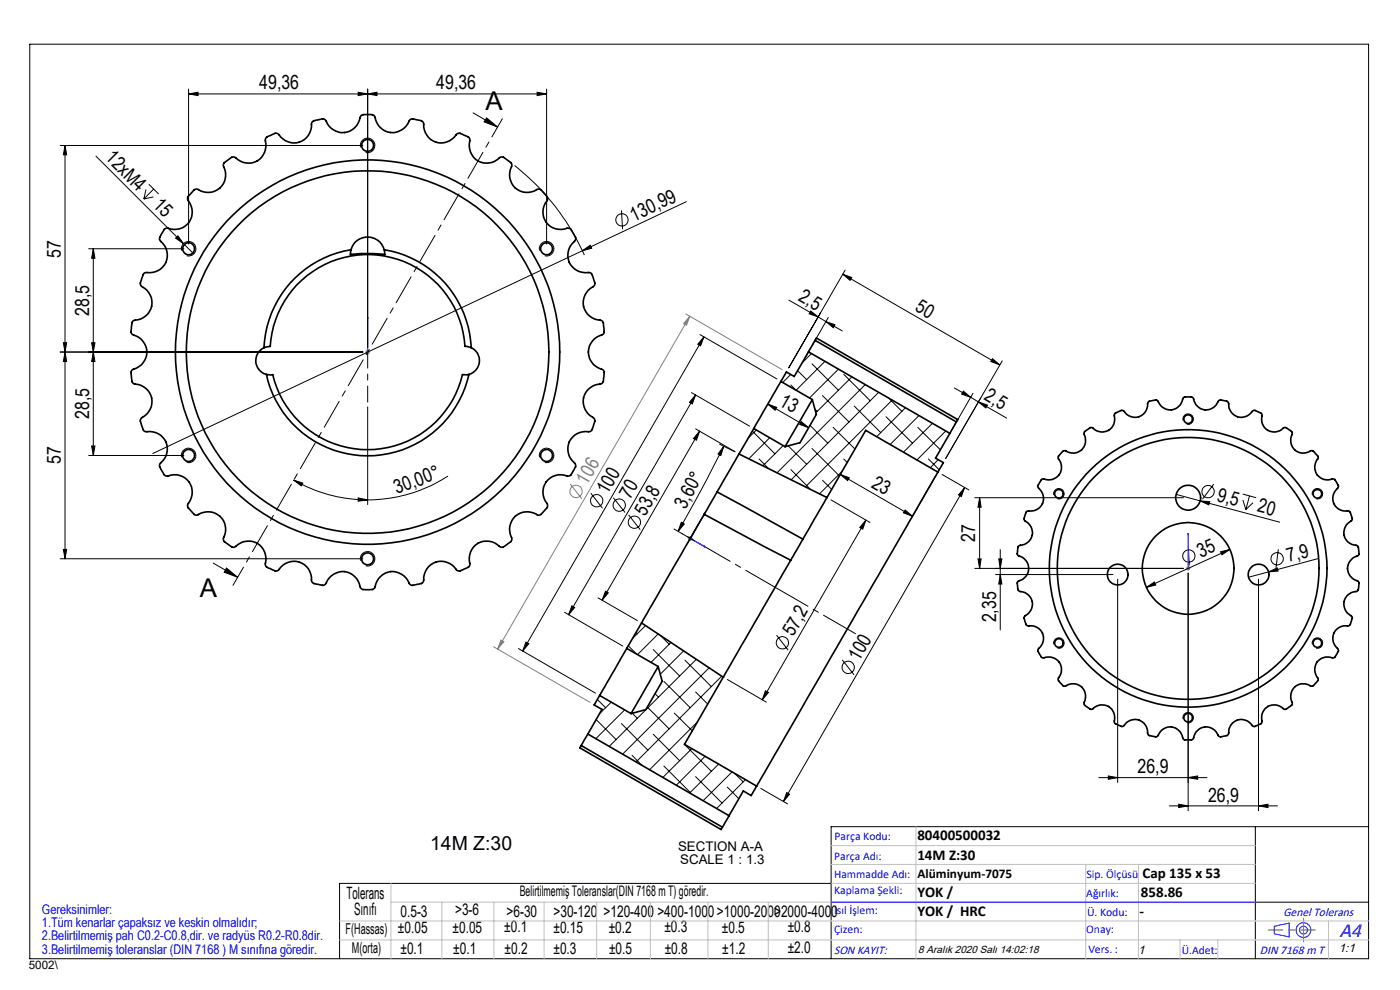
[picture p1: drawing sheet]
<svg xmlns="http://www.w3.org/2000/svg" width="297mm" height="210mm" viewBox="0 0 297 210" stroke-linecap="round" stroke-linejoin="round" font-family="sans-serif">
<g fill="none" stroke="#000" stroke-width=".21">
<path d="M6.3 9.4h284v194h-284zM40 19.9l2-.3v.7zM40 18.9v32.9M40 19.9h76M76 19.6l2 .3-2 .4zM78 19.9l2-.3v.7zM78 18.9v54.8M113.9 19.6l2.1 .3-2.1 .4zM116 18.9v32.9M12.8 30.9h64.2M13.8 30.9v87.6M13.8 30.9l.3 1.9h-.7z"/>
<path d="M20.4 33.1l18.5 18.6M31.6 39.1l2.1 2.1M76.5 31.2a1.55 1.55 0 0 1 1.3-1.9 1.55 1.55 0 0 1 1.7 1.7 1.55 1.55 0 0 1-1.9 1.3M100.4 23.9l5.2 3M103.2 25l2.4 1.9-2.9-1zM109.1 35.1a50.1 50.1 0 0 1 14.9 19M18.8 52.8h20.2M19.8 52.8v43.8M19.8 52.8l.3 2h-.7zM31 40.2l-.5 2M32.6 41.8l-2.1 .4M32.6 40.1l-2.1 2.1"/>
<path d="M37.3 50.5l.4-.5 1.2 1.7zM38.5 53.2a1.54 1.54 0 0 1 1.4-2 1.54 1.54 0 0 1 1.6 1.7 1.54 1.54 0 0 1-1.9 1.3M38.9 51.7l2.2 2.2M114.5 53.2a1.54 1.54 0 0 1 1.3-2 1.54 1.54 0 0 1 1.7 1.7 1.54 1.54 0 0 1-1.9 1.3M123.5 53.2l1.7-1.2 .3 .7zM131.8 44.6l.3 4M145.6 42.8l-113.2 53.4M178.8 58.2l33.3 19.2M178.8 58.2l1.9 .7-.4 .6zM179.3 57.3l-12 20.7M12.8 74.7h64.2M13.4 72.7h.7l-.3 2z"/>
<path d="M13.8 74.7l.3 2h-.7zM19.4 72.7h.7l-.3 2zM19.8 74.7l.3 2h-.7zM148.5 71l16.3 9.4M149.3 71.5l-.7 1.9-.6-.4zM149.3 71.5l-38.4 66.6M167.4 63.7l6.2 3.5M172 66l1.6 1.2-1.9-.6zM173.6 67.2l1.6 1M175.2 68.2l3.5 2M175.2 68.2l1.9 .7-.3 .6zM175.7 67.3l-5 8.8"/>
<path d="M210.5 76.1l1.6 1.3-1.9-.7zM212.6 76.5l-12 20.8M18.8 96.6h20.2M19.4 94.6h.7l-.3 2zM38.5 97a1.54 1.54 0 0 1 1.4-1.9 1.54 1.54 0 0 1 1.6 1.6 1.54 1.54 0 0 1-1.9 1.4M78 86.3v20.7M114.5 97a1.54 1.54 0 0 1 1.3-1.9 1.54 1.54 0 0 1 1.7 1.6 1.54 1.54 0 0 1-1.9 1.4M146.7 83.3l12.3 7.1M147.6 83.8l-.7 1.9-.6-.4zM147.6 83.8l-27 46.6M147.6 91l8.3 4.8M148.4 91.5l-.7 1.9-.6-.4z"/>
<path d="M148.4 91.5l-20.7 35.8M152.6 94.2l3.3 1.6M153.5 94.7l-.6 1.9-.6-.3zM153.5 94.7a315.1 315.1 0 0 1-9.6 18M162.9 85.7l8.7 5M162.9 85.7l1.9 .7-.4 .6zM170 89.4l1.6 1.3-1.9-.7zM202.5 82.3l3.4 2M204.4 83l1.5 1.3-1.9-.7zM205.9 84.3l1.7 1M206.4 83.4l-4.4 7.7M207.6 85.3l5.9 3.4"/>
<path d="M207.6 85.3l1.9 .6-.4 .6zM251 89.2a1.12 1.12 0 0 1 .9-1.4 1.12 1.12 0 0 1 1.3 1.2 1.12 1.12 0 0 1-1.4 1M12.8 118.5h64.2M13.4 116.5h.7l-.3 2zM45.2 119.4l5.2 3M62.3 101.8l1.9 .7-.3 .6zM62.3 101.8a31.3 31.3 0 0 0 15.7 4.2M76 105.6l2 .4-2 .3zM76.5 118.9a1.54 1.54 0 0 1 1.3-1.9 1.54 1.54 0 0 1 1.7 1.6 1.54 1.54 0 0 1-1.9 1.4M95 101a31.7 31.7 0 0 1-17 5M125.3 104.6l2.5 3.2M130.1 105.6l2.5 3.1"/>
<path d="M133.3 109.2l2.5 3.2M143 112.2l4.2 2.5M144.5 110.8l.7 .4-1.3 1.5zM176.3 106l8.3 4.8M178.3 100.6l15.3 8.9M178.3 100.6l1.9 .7-.4 .6zM183.7 110.3l-.7 1.9-.6-.3zM183.7 110.3l-22 38.1M192 108.2l1.6 1.3-1.9-.7zM198.5 101l-5.4 9.4M199.8 100.6l5.7 3.3M204.6 103.4l-.7 1.9-.6-.3z"/>
<path d="M204.6 103.4l-38.4 66.6M206.8 105.6h44.3M207.5 118.6h.6l-.3 2zM207.8 105.6l.3 2h-.6zM207.8 105.6v15M211.9 118.6h.6l-.3 2zM212.2 116.6v17M223.6 105a1.12 1.12 0 0 1 1-1.4 1.12 1.12 0 0 1 1.2 1.3 1.12 1.12 0 0 1-1.5 .9M249.5 104.9l5.1 1.3M252.1 115.9l.2 4M254.6 106.2l2 .2-.2 .7zM254.6 106.2l16.9 4.6"/>
<path d="M257.5 102.7l-2.4 3.2M258.9 117l2-.5-1.7 1.2zM260.9 116.5l-17.7 8.1M263.6 104.8l2.9 .8M263.7 106.1l.6 2M265.1 105.2l-.8 2.9M265.8 106.6l-1.5 1.5M271.2 116.5l-.5 4M278.4 105a1.12 1.12 0 0 1 1-1.4 1.12 1.12 0 0 1 1.2 1.3 1.12 1.12 0 0 1-1.4 .9M279.6 118.5l-10.5 2.8M48 120.5l2.4 1.9-2.8-1zM110 137.6l16.3 9.4"/>
<path d="M111.6 136.2l.6 .4-1.3 1.5zM119.8 129.9l12.3 7.1M121.3 128.5l.6 .4-1.3 1.5zM126.9 126.8l8.3 4.8M128.4 125.4l.6 .4-1.3 1.5zM164.7 134.8l2.5 3.1M178.7 140l2.5 3.1M206.8 120.6h44.3M211.2 121.9h24.9M212.2 121.9l.3 2h-.6zM223.6 136.7a1.11 1.11 0 0 1 .9-1.4 1.11 1.11 0 0 1 1.2 1.2 1.11 1.11 0 0 1-1.4 1M237.1 122.9v43.1"/>
<path d="M243.2 124.6l1.7-1.1 .3 .6zM252.1 121.6v50.4M267 122.9v49.1M269.1 121.3l1.9-.8 .1 .6zM269.1 121.3l-4.2 1.1M278.4 136.7a1.11 1.11 0 0 1 1-1.4 1.11 1.11 0 0 1 1.2 1.2 1.11 1.11 0 0 1-1.4 1M154.3 144.1l8.3 4.8M162.4 146.5l.6 .4-1.3 1.5zM251 152.5a1.12 1.12 0 0 1 .9-1.4 1.12 1.12 0 0 1 1.3 1.2 1.12 1.12 0 0 1-1.4 1M161.4 167.2l5.7 3.3M166.9 168.1l.6 .4-1.3 1.5zM233.1 165h22.9"/>
<path d="M235.1 164.6l2 .4-2 .3zM248.1 170.9h22.9M250 170.6l2.1 .3-2.1 .4zM252.1 165l2-.4v.7zM266.3 175.4v28M267 170.9l2-.3v.7zM290.3 175.4h-114v28M176.3 187.4h-104.3v16M266.3 191.4h24"/>
<circle cx="131.9" cy="46.6" r="1.31"/>
<circle cx="126.6" cy="106.2" r="1.31"/>
<circle cx="131.4" cy="107.1" r="1.3"/>
<circle cx="134.6" cy="110.8" r="1.31"/>
<circle cx="252.2" cy="117.9" r="1.3"/>
<circle cx="256.3" cy="104.3" r="1.32"/>
<circle cx="270.9" cy="118.5" r="1.3"/>
<circle cx="166" cy="136.3" r="1.3"/>
<circle cx="179.9" cy="141.6" r="1.3"/>
</g>
<g fill="none" stroke="#808080" stroke-width=".21">
<path d="M77.5 74.7h1M77.6 74.3l.8 .7M78 74.2v1M78.4 74.3l-.8 .7M145.5 66.6l20.4 11.8M146.3 67.1l-.7 1.9-.6-.4zM146.3 67.1l-40.7 70.6M121 102.6l2.4 3.2M145.9 114.2h1M146.1 113.9l.7 .7M146.4 113.7v1M146.8 113.9l-.7 .7"/>
<path d="M104.7 137.2l20.5 11.8M106.3 135.8l.6 .3-1.3 1.6zM251.6 120.6h1M251.7 120.2l.7 .7M252.1 120.1v1M252.4 120.2l-.7 .7"/>
<circle cx="122.2" cy="104.2" r="1.3"/>
</g>
<g fill="none" stroke="#00f" stroke-width=".21">
<path d="M78 74.6v.2zM78 67.3v.4v-.4M78 74.7h.1M78 67.3v7.4M149.4 115.8l.2 .3-.3-.2zM149.6 108.6l-3.2 5.6 3.2 1.9M149.6 108.6v.4l-.2-.1zM252.1 113.2v.3v-.3M252.1 113.2v7.4M252.1 120.5v.2zM252.1 120.6h.1M176.3 191.4h90"/>
<path d="M270.3 196.5l3.2-.7v2.9l-3.2-.6z"/>
<circle cx="276.5" cy="197.3" r="1.57"/>
<circle cx="276.5" cy="197.3" r=".83"/>
</g>
<path d="M181.5 134.4l-33.4-19.2" fill="none" stroke="#000" stroke-width=".21" stroke-dasharray="15.2 1.3 1.3 1.3" stroke-dashoffset="7.4"/>
<path d="M144.7 113.2l3.4 2" fill="none" stroke="#000" stroke-width=".21" stroke-dasharray="15.2 1.3 1.3 1.3" stroke-dashoffset="15.2"/>
<path d="M49.4 124.2l57.2-99" fill="none" stroke="#000" stroke-width=".21" stroke-dasharray="6.3 1.3 1.3 1.3" stroke-dashoffset="1.9"/>
<path d="M78 74.7v10.6" fill="none" stroke="#000" stroke-width=".21" stroke-dasharray="15.2 1.3 1.3 1.3" stroke-dashoffset="11.8"/>
<path d="M279 197.3h-9.9" fill="none" stroke="#f00" stroke-width=".21" stroke-dasharray="15.2 1.3 1.3 1.3" stroke-dashoffset="12.2"/>
<path d="M276.5 197.3v2.5M276.5 197.3v-2.5" fill="none" stroke="#808080" stroke-width=".21" stroke-dasharray="15.2 1.3 1.3 1.3"/>
<g fill="none" stroke="#c0c0c0" stroke-width=".21">
<path d="M176.3 179.4h90M194.3 175.4v28M72 199.4h218.3M72 195.4h218.3M82.9 187.4v16M82.9 191.4h183.4M93.7 191.4v12M104.8 191.4v12M115.4 191.4v12M126.6 191.4v12M138 191.4v12M150.2 191.4v12"/>
<path d="M163 191.4v12M176.3 183.4h90M176.3 187.4h90M230.3 183.4v20M241.5 183.4v20M250.3 199.4v4M258.3 199.4v4M281.8 195.4v8"/>
</g>
<g fill="#000">
<path d="M62.3 101.8l1.9 .7-.3 .6zM76 105.6l2 .4-2 .3z"/>
<path d="M48 120.5l2.4 1.9-2.8-1zM103.2 25l2.4 1.9-2.9-1z"/>
</g>
<g fill="#00f">
<path d="M78 74.6v.2zM78 67.3v.4z"/>
<path d="M252.1 120.5v.2zM252.1 113.2v.3z"/>
<path d="M149.4 115.8l.2 .3-.3-.2zM149.6 108.6v.4l-.2-.1zM149.4 115.8l.2 .3-.3-.2zM149.6 108.6v.4l-.2-.1z"/>
</g>
<g fill="#000">
<path d="M37.3 50.5l.4-.5 1.2 1.7zM123.5 53.2l1.7-1.2 .3 .7zM254.6 106.2l2 .2-.2 .7zM269.1 121.3l1.9-.8 .1 .6z"/>
<path d="M76 19.6l2 .3-2 .4zM40 19.9l2-.3v.7zM252.1 165l2-.4v.7zM235.1 164.6l2 .4-2 .3z"/>
<path d="M78 19.9l2-.3v.7zM113.9 19.6l2.1 .3-2.1 .4zM250 170.6l2.1 .3-2.1 .4zM267 170.9l2-.3v.7z"/>
<path d="M13.8 30.9l.3 1.9h-.7zM13.4 72.7h.7l-.3 2zM19.8 74.7l.3 2h-.7zM19.4 94.6h.7l-.3 2zM211.9 118.6h.6l-.3 2zM212.2 121.9l.3 2h-.6z"/>
<path d="M13.8 74.7l.3 2h-.7zM13.4 116.5h.7l-.3 2z"/>
<path d="M19.4 72.7h.7l-.3 2zM19.8 52.8l.3 2h-.7z"/>
<path d="M172 66l1.6 1.2-1.9-.6zM175.2 68.2l1.9 .7-.3 .6zM178.8 58.2l1.9 .7-.4 .6zM210.5 76.1l1.6 1.3-1.9-.7z"/>
<path d="M207.6 85.3l1.9 .6-.4 .6zM204.4 83l1.5 1.3-1.9-.7zM170 89.4l1.6 1.3-1.9-.7zM162.9 85.7l1.9 .7-.4 .6z"/>
<path d="M144.5 110.8l.7 .4-1.3 1.5zM153.5 94.7l-.6 1.9-.6-.3z"/>
<path d="M183.7 110.3l-.7 1.9-.6-.3zM162.4 146.5l.6 .4-1.3 1.5zM148.4 91.5l-.7 1.9-.6-.4zM128.4 125.4l.6 .4-1.3 1.5z"/>
<path d="M192 108.2l1.6 1.3-1.9-.7zM178.3 100.6l1.9 .7-.4 .6z"/>
<path d="M204.6 103.4l-.7 1.9-.6-.3zM166.9 168.1l.6 .4-1.3 1.5zM147.6 83.8l-.7 1.9-.6-.4zM121.3 128.5l.6 .4-1.3 1.5z"/>
<path d="M111.6 136.2l.6 .4-1.3 1.5zM149.3 71.5l-.7 1.9-.6-.4z"/>
<path d="M207.5 118.6h.6l-.3 2zM207.8 105.6l.3 2h-.6z"/>
<path d="M243.2 124.6l2-.5-.3-.6zM258.9 117l.3 .7 1.7-1.2z"/>
</g>
<path d="M106.3 135.8l.6 .3-1.3 1.6zM146.3 67.1l-.7 1.9-.6-.4z" fill="#808080"/>
<g fill="none" stroke="#000" stroke-width=".35">
<path d="M41.2 40.3l.7-.2a3.8 3.8 0 0 0 4.7-.2 3.8 3.8 0 0 0 .8-4.7 1.3 1.3 0 0 1 1-1.3 1.22 1.22 0 0 1 1.6-.5 3.8 3.8 0 0 0 4.7 .7 3.8 3.8 0 0 0 1.6-4.5 1.19 1.19 0 0 1 1.2-.9 1.21 1.21 0 0 1 1.6-.3 3.8 3.8 0 0 0 4.5 1.7 3.8 3.8 0 0 0 2.5-4.1 1.31 1.31 0 0 1 1.4-.6 1.34 1.34 0 0 1 1.5 0 3.8 3.8 0 0 0 3.9 2.7 3.8 3.8 0 0 0 3.5-3.1l.1-.3a1.07 1.07 0 0 1 1.3-.4h.4a1.05 1.05 0 0 1 1.4 .7 3.8 3.8 0 0 0 3.5 3.1 3.8 3.8 0 0 0 3.9-2.7 1.25 1.25 0 0 1 1.4 0 1.23 1.23 0 0 1 1.5 .8 3.8 3.8 0 0 0 2.7 4 3.8 3.8 0 0 0 4.4-1.8 3.3 3.3 0 0 1 2.3 .7l.4 .6a3.8 3.8 0 0 0 1.8 4.5 3.8 3.8 0 0 0 4.7-.9 1.33 1.33 0 0 1 1.4 .6 1.21 1.21 0 0 1 .9 1.4 3.8 3.8 0 0 0 .9 4.6 3.8 3.8 0 0 0 4.7 .2 1.06 1.06 0 0 1 1.2 .7l.3 .4a1.06 1.06 0 0 1 .4 1.4 3.8 3.8 0 0 0 0 4.7 3.8 3.8 0 0 0 4.6 1.1 1.44 1.44 0 0 1 1 1.1 1.33 1.33 0 0 1 .5 1.4 4.1 4.1 0 0 0-1 5.3 4.7 4.7 0 0 0 4.2 1.7 4.3 4.3 0 0 1 .8 2.6l-.1 .2a3.8 3.8 0 0 0-2.2 4.3 3.8 3.8 0 0 0 3.8 3 1.09 1.09 0 0 1 .5 1.2v.5a1 1 0 0 1-.5 1.4 3.8 3.8 0 0 0-2.8 3.8 3.8 3.8 0 0 0 3.1 3.6 2.76 2.76 0 0 1 .1 2.2 .85 .85 0 0 1-.7 .8 3.8 3.8 0 0 0-3.5 3.1 3.8 3.8 0 0 0 2.2 4.2 1.38 1.38 0 0 1-.1 1.5l-.1 .4a.87 .87 0 0 1-1 .9 3.8 3.8 0 0 0-4.1 2.3 3.8 3.8 0 0 0 1.4 4.6 1.09 1.09 0 0 1-.4 1.2l-.2 .4a1.03 1.03 0 0 1-1.2 .9 3.8 3.8 0 0 0-4.5 1.3 3.8 3.8 0 0 0 .3 4.7 1.34 1.34 0 0 1-.7 1.4 1.46 1.46 0 0 1-1.2 .9 3.9 3.9 0 0 0-4.9 .2 3.9 3.9 0 0 0-.7 4.8 1.32 1.32 0 0 1-1 1.2l-.4 .2a.87 .87 0 0 1-1.3 .2 3.8 3.8 0 0 0-4.7-.5 3.8 3.8 0 0 0-1.5 4.4 1.2 1.2 0 0 1-1.2 .9 1.27 1.27 0 0 1-1.7 .2 3.8 3.8 0 0 0-4.5-1.6 3.8 3.8 0 0 0-2.5 4.1 1.31 1.31 0 0 1-1.4 .6 1.34 1.34 0 0 1-1.4 0 3.8 3.8 0 0 0-4.1-2.8 3.8 3.8 0 0 0-3.5 3.6 3.4 3.4 0 0 1-2.4 .3l-.5-.4a3.8 3.8 0 0 0-3.4-3.5 3.8 3.8 0 0 0-4 2.7 1.08 1.08 0 0 1-1.4 .1l-.4-.1a1 1 0 0 1-1.2-.9 3.8 3.8 0 0 0-2.8-3.8 3.8 3.8 0 0 0-4.4 1.8 3.1 3.1 0 0 1-2.1-.6 .76 .76 0 0 1-.5-.9 3.8 3.8 0 0 0-1.9-4.3 3.8 3.8 0 0 0-4.7 .9 2.78 2.78 0 0 1-1.9-1.1 .78 .78 0 0 1-.4-1 3.8 3.8 0 0 0-.9-4.6 3.8 3.8 0 0 0-4.8-.1 1.35 1.35 0 0 1-1.2-.9 1.22 1.22 0 0 1-.6-1.5 3.8 3.8 0 0 0 .1-4.8 3.8 3.8 0 0 0-4.7-1.1 1.44 1.44 0 0 1-.9-1.1l-.3-.4a.88 .88 0 0 1 0-1.3 3.8 3.8 0 0 0 1-4.7 3.8 3.8 0 0 0-4.3-2 3.7 3.7 0 0 1-1-2.6l.2-.2a3.8 3.8 0 0 0 2.2-4.4 3.8 3.8 0 0 0-3.9-2.9 1.11 1.11 0 0 1-.4-1.2v-.5a.96 .96 0 0 1 .5-1.4 3.8 3.8 0 0 0 2.8-3.8 3.8 3.8 0 0 0-3.2-3.6 1.08 1.08 0 0 1-.1-1.2v-.5a.99 .99 0 0 1 .8-1.3 3.8 3.8 0 0 0 3.5-3.2 3.8 3.8 0 0 0-2.3-4.1 1.38 1.38 0 0 1 .2-1.5l.1-.4a.83 .83 0 0 1 1-.9 3.8 3.8 0 0 0 4-2.3 3.8 3.8 0 0 0-1.3-4.5 1.87 1.87 0 0 1 .7-1.9 .85 .85 0 0 1 1.1-.7 3.8 3.8 0 0 0 4.5-1.4 3.8 3.8 0 0 0-.4-4.7 1.44 1.44 0 0 1 .7-1.3zM74.5 53a22 22 0 0 0-18.5 20.8M74.5 53l-.2 1 2.3-.2 5 .2-.1-1M74.5 53a3.7 3.7 0 0 1 3.5-2.7 3.7 3.7 0 0 1 3.5 2.7M81.5 53a22 22 0 0 1 18.5 20.8M56 73.8l1.3-.3a20.7 20.7 0 0 1 20.7-19.5 20.7 20.7 0 0 1 20.6 19.5l1.4 .3M56 73.8a3 3 0 0 0-1.7 3 3 3 0 0 0 2.2 2.6M56.5 79.4a22 22 0 0 0 21.5 17.3 22 22 0 0 0 21.5-17.3M56.5 79.4l1.4 .1a20.7 20.7 0 0 0 20.1 15.9 20.7 20.7 0 0 0 20.1-15.9l1.4-.1M100 73.8a3 3 0 0 1 1.7 3 3 3 0 0 1-2.2 2.6M171.5 74.6l-3 5.3-1.7-1-1.1 2M171.5 74.6l30 17.3"/>
<path d="M172.9 72.2l-1.4 2.4M172.9 72.2l.3-.5 30 17.3-.3 .5M172.9 72.2l30 17.3M156.8 96.3l-4.7 8M156.8 96.3l18.6 9.2M159.9 90.9l6.6 3.8M159.9 90.9l-3.1 5.4M165.7 80.9l-5.8 10M165.7 80.9l6.6 3.9M172.3 84.8l-5.8 9.9M172.3 84.8l.9 3.1-3.5 6-3.2 .8M201.5 91.9l-3 5.3 1.6 .9-1.1 2"/>
<path d="M202.9 89.5l-1.4 2.4M225.4 95.8l.5-.2a2.78 2.78 0 0 0 3.5-.1 2.78 2.78 0 0 0 .5-3.6 2.98 2.98 0 0 1 1.7-1.2 2.79 2.79 0 0 0 3.5 .6 2.79 2.79 0 0 0 1.3-3.3 2.42 2.42 0 0 1 1.9-.9 2.8 2.8 0 0 0 3.3 1.3 2.8 2.8 0 0 0 1.9-3 2.43 2.43 0 0 1 1.8-.5h.2a2.87 2.87 0 0 0 4.9 1l.6-1.4 .2-.3h1.6l.3 .2a2.78 2.78 0 0 0 2.5 2.6 2.78 2.78 0 0 0 3-2 2.76 2.76 0 0 1 2 .3v.2a2.78 2.78 0 0 0 2 2.9 2.78 2.78 0 0 0 3.2-1.3 2.56 2.56 0 0 1 1.9 .9 2.77 2.77 0 0 0 1.3 3.3 2.77 2.77 0 0 0 3.5-.6h.1a2.58 2.58 0 0 1 1.5 1.2 2.8 2.8 0 0 0 .6 3.6 2.8 2.8 0 0 0 3.5 .1 2.86 2.86 0 0 1 1.4 1.5 2.79 2.79 0 0 0-.2 3.6 2.79 2.79 0 0 0 3.5 .9 2.45 2.45 0 0 1 1 1.8 2.8 2.8 0 0 0-.9 3.4 2.8 2.8 0 0 0 3.1 1.6l.2 .1a3.2 3.2 0 0 1 .5 1.9 2.77 2.77 0 0 0-1.7 3.1 2.77 2.77 0 0 0 2.8 2.2 2.73 2.73 0 0 1 .3 2.1 2.83 2.83 0 0 0-2.3 2.8 2.83 2.83 0 0 0 2.3 2.8 2.84 2.84 0 0 1-.2 1.9l-.2 .1a2.77 2.77 0 0 0-2.7 2.3 2.77 2.77 0 0 0 1.7 3.1l.1 .4-.2 .6-.2 .7-.4 .2a2.8 2.8 0 0 0-3.1 1.6 2.8 2.8 0 0 0 .9 3.5 2.45 2.45 0 0 1-1 1.8 2.79 2.79 0 0 0-3.5 .8 2.79 2.79 0 0 0 .2 3.6 2.86 2.86 0 0 1-1.4 1.5 2.8 2.8 0 0 0-3.5 .2 2.8 2.8 0 0 0-.6 3.5 2.47 2.47 0 0 1-1.5 1.3l-.2-.1a2.76 2.76 0 0 0-3.5-.5 2.76 2.76 0 0 0-1.2 3.3 2.82 2.82 0 0 1-1.8 .9l-.2-.1a2.78 2.78 0 0 0-3.2-1.2 2.78 2.78 0 0 0-1.9 2.9 2.45 2.45 0 0 1-1.8 .6l-.2-.1a2.87 2.87 0 0 0-4.9-.9l-.7 1.6h-1.7l-.3-.2a2.78 2.78 0 0 0-2.5-2.5 2.78 2.78 0 0 0-2.9 2 2.76 2.76 0 0 1-2-.4l-.1-.2a2.77 2.77 0 0 0-2-2.9 2.77 2.77 0 0 0-3.2 1.3l-.1 .1a2.88 2.88 0 0 1-1.8-.9 2.79 2.79 0 0 0-1.3-3.4 2.79 2.79 0 0 0-3.5 .7h-.1a3.1 3.1 0 0 1-1.6-1.3 2.78 2.78 0 0 0-.5-3.5 2.78 2.78 0 0 0-3.5-.2 2.55 2.55 0 0 1-1.4-1.5 2.81 2.81 0 0 0 .2-3.6 2.81 2.81 0 0 0-3.5-.8 2.96 2.96 0 0 1-1-1.8 2.79 2.79 0 0 0 1-3.5 2.79 2.79 0 0 0-3.2-1.6 2.52 2.52 0 0 1-.7-1.9 2.8 2.8 0 0 0 1.7-3.2 2.8 2.8 0 0 0-2.8-2.2l-.3-.3-.1-1.4 .2-.4a2.82 2.82 0 0 0 2.2-2.8 2.82 2.82 0 0 0-2.3-2.7 2.65 2.65 0 0 1 .3-2.1 2.77 2.77 0 0 0 2.8-2.2 2.77 2.77 0 0 0-1.7-3.1 2.55 2.55 0 0 1 .7-2 2.79 2.79 0 0 0 3.2-1.6 2.79 2.79 0 0 0-1-3.4 2.64 2.64 0 0 1 1.1-1.8 2.79 2.79 0 0 0 3.4-.9 2.79 2.79 0 0 0-.2-3.6l.1-.4zM149.4 109.1l18.3 9.7M149.4 109.1l-13.3 23M152.1 104.3l18.2 10.1M152.1 104.3l-2.7 4.8M167.7 118.8l-14.3 24.8M170.3 114.4l-2.6 4.4M175.4 105.5l-5.1 8.9M199 100.1l-38.5 66.6M199 100.1l-15.3-8.8-8.3 14.2M133 137.5l-5.8 10"/>
<path d="M133 137.5l6.6 3.9M136.1 132.1l17.3 11.5M136.1 132.1l-3.1 5.4M123.3 158.1l-.3 .5 30 17.4 .2-.5M123.3 158.1l29.9 17.4M124.7 155.7l-1.4 2.4M124.7 155.7l30 17.3M127.2 147.5l-1.2 2 1.7 1-3 5.2M127.2 147.5l6.7 3.9M139.6 141.4l-5.7 10M139.6 141.4l.9 3.1-3.5 6-3.1 .9M153.4 143.6l-8.2 14.3 15.3 8.8"/>
<path d="M154.7 173l-1.5 2.5M160.5 166.7l-1.2 2.1-1.6-1-3 5.2"/>
<circle cx="78" cy="30.9" r="1.27"/>
<circle cx="40" cy="52.8" r="1.27"/>
<circle cx="116" cy="52.8" r="1.27"/>
<circle cx="78" cy="74.7" r="38.5"/>
<circle cx="78" cy="74.7" r="40.8"/>
<circle cx="40" cy="96.6" r="1.27"/>
<circle cx="116" cy="96.6" r="1.27"/>
<circle cx="252.1" cy="88.9" r=".92"/>
<circle cx="78" cy="118.6" r="1.27"/>
<circle cx="224.7" cy="104.7" r=".92"/>
<circle cx="252.1" cy="105.6" r="2.65"/>
<circle cx="279.5" cy="104.8" r=".91"/>
<circle cx="224.6" cy="136.4" r=".92"/>
<circle cx="237.1" cy="121.9" r="2.2"/>
<circle cx="252.1" cy="120.6" r="27.8"/>
<circle cx="252.1" cy="120.6" r="9.7"/>
<circle cx="252.1" cy="120.6" r="29.4"/>
<circle cx="267" cy="121.9" r="2.2"/>
<circle cx="279.5" cy="136.4" r=".92"/>
<circle cx="252.1" cy="152.2" r=".92"/>
</g>
<g fill="none" stroke="#000" stroke-width=".21">
<path d="M167.7 79.4l-1.6 1.7M169.2 78.6l1.9 1.9M172.2 75l-2.1 2.1M172.3 77.2l5.6 5.6M175 76.7l-6.1 6.1M177.9 78.3l-6.2 6.1M179 79.4l5.6 5.6M180.7 79.9l-7.6 7.7M159.6 91.4l4.8 4.9M160.4 91.2l-1.7 1.7M161 97.4l2.1 2M163.3 92.8l-4.4 4.5"/>
<path d="M166.2 94.5l-4.3 4.3M167.2 94.6l3.9 3.9M167.8 99.6l4.2 4.2M167.8 81.7l1 1.1M171.8 90.2l3.8 3.8M172.3 95.1l5.6 5.6M172.9 86.8l.5 .5M174.5 83.9l5.6 5.6M176.7 90.7l4.7 4.5M178.6 100l-4.8 4.8M179 97.4l.7 .7M181.2 86.1l5.6 5.6"/>
<path d="M183.6 81.6l-18.7 18.7M186.4 83.2l-18.5 18.6M188 88.4l5.6 5.6M188.5 84.4l2.8 2.9M189.3 84.9l-18.4 18.4M192.1 86.5l-6.1 6.1M194.7 90.7l4.8 4.7M194.9 88.2l-6.1 6.1M197 97.4l2.2 2.3M197.8 89.8l-6.1 6.1M199 97.5l-1.6 1.7M200.6 91.4l-6.1 6.2"/>
<path d="M174.5 101.9l1.9 1.9M133.3 137l1.7 1.7M134.9 134.2l.3 .2M136.9 132.7l-2.7 2.8M138.6 137.8l5.6 5.6M139.6 134.5l-4.3 4.3M140.1 134.8l1.9 1.9M142.3 136.3l-4.2 4.2M145 138.1l-4.9 4.9M147.7 139.9l-18.5 18.5M126.5 152.6l4.2 4.3M126.7 148.4l1.8 1.7"/>
<path d="M129.7 148.9l-2.6 2.5M131.8 153.5l5.6 5.6M132.5 150.6l-6.1 6.1M134.1 151.3l1.1 1.1M137.3 150l4.7 4.6M138.6 155.7l5.6 5.7M139 147.1l.7 .8M140.8 144.5l5.6 5.6M143.1 151.3l3.8 3.7M145.3 158l5.6 5.6M145.3 140l5.6 5.7M146.8 158.8l-6.2 6.1"/>
<path d="M147.6 146.8l2.5 2.6M148 153.1l-10.2 10.2M150.4 141.7l-18.3 18.3M153.1 143.4l-18.2 18.2M153.4 143.6h.1M134.1 160.2l2.1 2.2M140.8 162.5l5.6 5.6M147.6 164.7l5.6 5.6M149.6 160.4l-6.1 6.2M152.4 162.1l-6.1 6.1M154.3 167l2.4 2.4M155.3 163.8l-6.1 6.1"/>
<path d="M155.9 164.1l1.8 1.7M158.2 165.4l-6.2 6.1M159.5 168.5l-.2 .2"/>
</g>
<g font-size="5.5">
<text x="103" y="23.3">A</text>
<text x="42.4" y="126.6">A</text>
</g>
<text font-size="4.4" fill="#00f" x="284.2" y="198.7">A4</text>
<g font-size="4.1">
<text x="55" y="19">49,36</text>
<text x="92.6" y="19">49,36</text>
<text x="22.2" y="33.6" transform="rotate(45 22.2 33.6)">12xM4</text>
<text x="32.3" y="43.7" transform="rotate(45 32.3 43.7)">15</text>
<text x="134.5" y="47" transform="rotate(-25 134.5 47)">130,99</text>
<text x="12.9" y="54.6" transform="rotate(-90 12.9 54.6)">57</text>
<text x="169.2" y="63.6" transform="rotate(30 169.2 63.6)">2,5</text>
<text x="193.9" y="65.8" transform="rotate(30 193.9 65.8)">50</text>
<text x="18.9" y="67" transform="rotate(-90 18.9 67)">28,5</text>
<text x="18.9" y="88.9" transform="rotate(-90 18.9 88.9)">28,5</text>
<text x="165.1" y="85.9" transform="rotate(30 165.1 85.9)">13</text>
<text x="208.6" y="84.7" transform="rotate(30 208.6 84.7)">2,5</text>
<text x="12.9" y="98.5" transform="rotate(-90 12.9 98.5)">57</text>
<text x="84.2" y="104.9" transform="rotate(-21 84.2 104.9)">30,00°</text>
<text x="128.9" y="105.1" transform="rotate(-60 128.9 105.1)">100</text>
<text x="133.7" y="106" transform="rotate(-60 133.7 106)">70</text>
<text x="184.7" y="103.3" transform="rotate(30 184.7 103.3)">23</text>
<text x="258" y="106.2" transform="rotate(15 258 106.2)">9,5</text>
<text x="136.9" y="109.6" transform="rotate(-60 136.9 109.6)">53,8</text>
<text x="145.4" y="108.2" transform="rotate(-62 145.4 108.2)">3,60°</text>
<text x="266.6" y="108.5" transform="rotate(15 266.6 108.5)">20</text>
<text x="206.9" y="114.9" transform="rotate(-90 206.9 114.9)">27</text>
<text x="254.7" y="118.3" transform="rotate(-24 254.7 118.3)">35</text>
<text x="273.4" y="119.3" transform="rotate(-15 273.4 119.3)">7,9</text>
<text x="168.3" y="135.2" transform="rotate(-60 168.3 135.2)">57,2</text>
<text x="211.3" y="132" transform="rotate(-90 211.3 132)">2,35</text>
<text x="182.2" y="140.4" transform="rotate(-60 182.2 140.4)">100</text>
<text x="241.3" y="164">26,9</text>
<text x="256.3" y="170">26,9</text>
<text x="91.2" y="180.3">14M Z:30</text>
</g>
<text font-size="4.1" fill="#808080" x="124.5" y="103.1" transform="rotate(-60 124.5 103.1)">106</text>
<g font-size="3.6">
<text x="73.5" y="190.7">Tolerans</text>
<text x="75.1" y="194.1">Sınıfı</text>
</g>
<g font-size="3.4">
<text x="84.4" y="198">±0.05</text>
<text x="85" y="194.4">0.5-3</text>
<text x="96" y="197.8">±0.05</text>
<text x="96.5" y="194.2">&gt;3-6</text>
<text x="107" y="197.8">±0.1</text>
<text x="107.5" y="194.5">&gt;6-30</text>
<text x="117.4" y="194.5">&gt;30-120</text>
<text x="117.4" y="197.9">±0.15</text>
<text x="128" y="194.5">&gt;120-400</text>
<text x="129.1" y="197.8">±0.2</text>
<text x="139.5" y="194.5">&gt;400-1000&gt;1000-2000&gt;2000-4000</text>
<text x="140.9" y="197.8">±0.3</text>
<text x="153.1" y="197.8">±0.5</text>
<text x="167.1" y="197.7">±0.8</text>
<text x="85" y="202.3">±0.1</text>
<text x="96.2" y="202.3">±0.1</text>
<text x="107" y="202.3">±0.2</text>
<text x="117.4" y="202.4">±0.3</text>
<text x="129.2" y="202.3">±0.5</text>
<text x="141" y="202.3">±0.8</text>
<text x="153.2" y="202.3">±1.2</text>
<text x="167.1" y="202.2">±2.0</text>
</g>
<g font-size="3.2">
<text x="194.6" y="178.2">80400500032</text>
<text x="194.6" y="182.4">14M Z:30</text>
<text x="194.6" y="190.2">YOK /</text>
<text x="242" y="190.2">858.86</text>
<text x="242.4" y="186.2">Cap 135 x 53</text>
<text x="194.6" y="194.3">YOK / HRC</text>
<text x="241.7" y="194.3">-</text>
<text x="73.3" y="198.1">F(Hassas)</text>
<text x="74.7" y="202.2">M(orta)</text>
</g>
<text font-size="3.1" x="110.3" y="190.1">Belirtilmemiş Toleranslar(DIN 7168 m T) göredir.</text>
<g font-size="2.8">
<text x="143.8" y="180.6">SECTION A-A</text>
<text x="144.3" y="183.4">SCALE 1 : 1.3</text>
<text x="194.6" y="186.2">Alüminyum-7075</text>
</g>
<g font-size="2.8" fill="#0000e8">
<text x="8.9" y="193.8">Gereksinimler:</text>
<text x="8.9" y="196.6">1.Tüm kenarlar çapaksız ve keskin olmalıdır;</text>
<text x="8.9" y="199.5">2.Belirtilmemiş pah C0.2-C0.8,dir. ve radyüs R0.2-R0.8dir.</text>
<text x="8.9" y="202.3">3.Belirtilmemiş toleranslar (DIN 7168 ) M sınıfına göredir.</text>
</g>
<g font-size="2.6" fill="#00f">
<text x="272.3" y="194.3">Genel Tolerans</text>
<text x="176.9" y="202.3">SON KAYIT:</text>
<text x="267.3" y="202.4">DIN 7168 m T</text>
</g>
<g font-size="2.6">
<text x="241.4" y="202.3">1</text>
<text x="284" y="202">1:1</text>
</g>
<g font-size="2.5" fill="#00f">
<text x="177" y="178.2">Parça Kodu:</text>
<text x="177" y="182.4">Parça Adı:</text>
<text x="176.9" y="186.2">Hammadde Adı:</text>
<text x="177" y="189.7">Kaplama Şekli:</text>
<text x="230.5" y="190.2">Ağırlık:</text>
<text x="230.5" y="186.2">Sip. Ölçüsü</text>
<text x="176.9" y="193.9">Isıl İşlem:</text>
<text x="177" y="197.8">Çizen:</text>
<text x="230.4" y="197.8">Onay:</text>
<text x="230.6" y="194.3">Ü. Kodu:</text>
<text x="230.9" y="202.1">Vers. :</text>
<text x="250.7" y="202.4">Ü.Adet:</text>
</g>
<text font-size="2.5" x="6.1" y="205.5">5002\</text>
<text font-size="2.2" x="194.8" y="202.1">8 Aralık 2020 Salı 14:02:18</text>
</svg>
